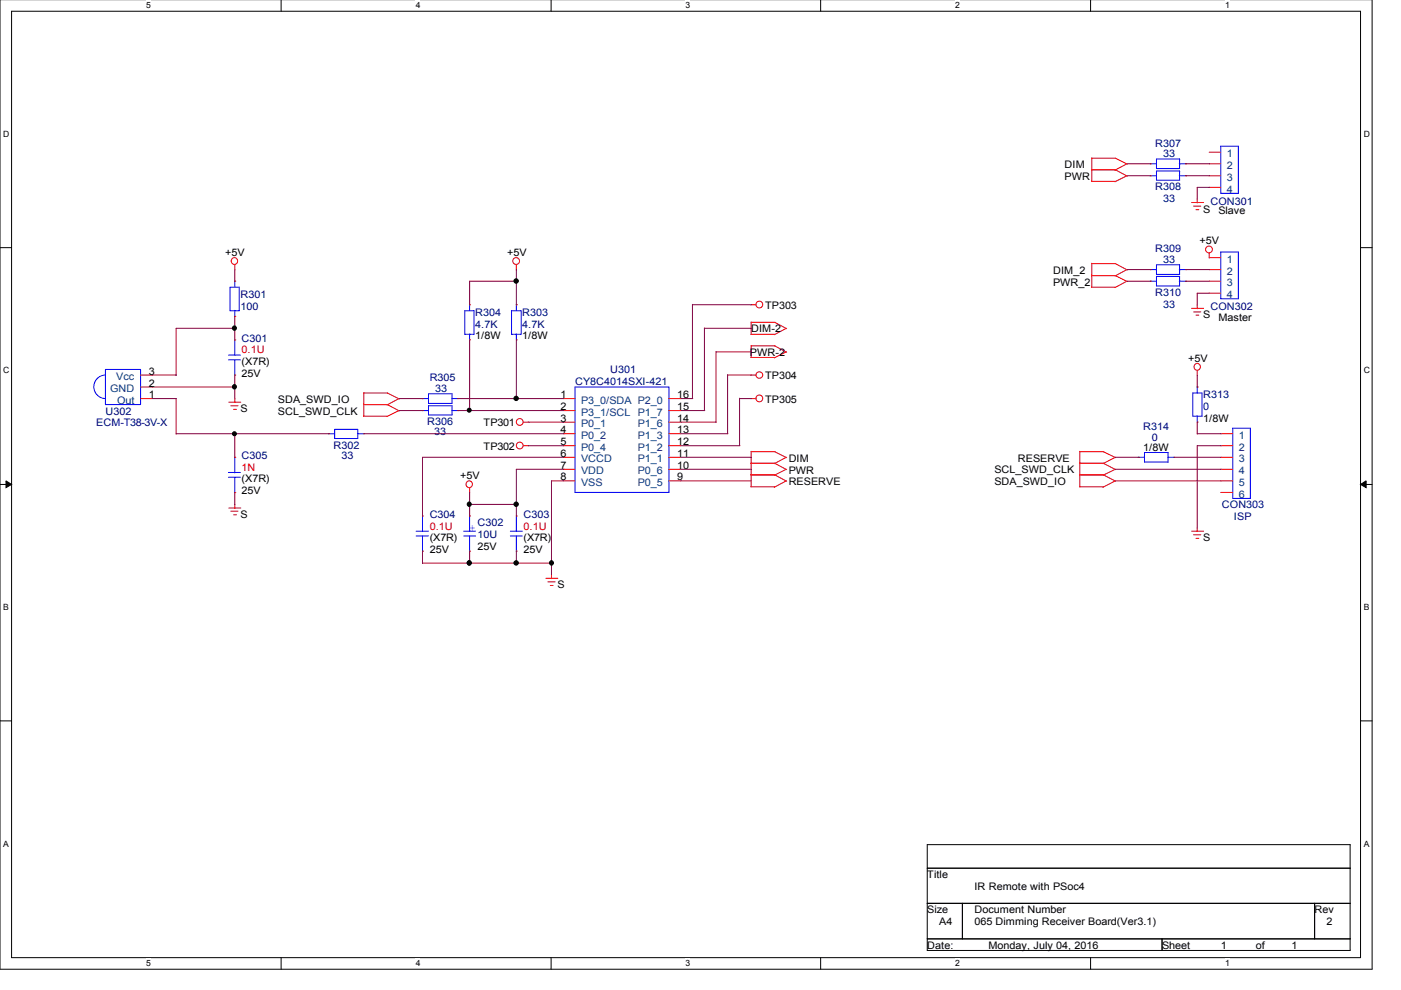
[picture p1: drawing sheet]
<svg xmlns="http://www.w3.org/2000/svg" width="297mm" height="210mm" viewBox="0 0 297 210" stroke-linecap="round" stroke-linejoin="round" font-family="sans-serif">
<path d="M0 -.1v205.6h290.9v-205.6M2.5 2.4h286v200.6h-286z" fill="none" stroke="#000" stroke-width=".21"/>
<g fill="#fff">
<path d="M31 .2h.9v1.9h-.9z"/>
<path d="M31 203.3h.9v1.9h-.9z"/>
</g>
<path d="M59.6 0v2.4M59.6 203v2.5" fill="none" stroke="#000" stroke-width=".21"/>
<g fill="#fff">
<path d="M88.1 .2h1v1.9h-1z"/>
<path d="M88.1 203.3h1v1.9h-1z"/>
</g>
<path d="M116.8 0v2.4M116.8 203v2.5" fill="none" stroke="#000" stroke-width=".21"/>
<g fill="#fff">
<path d="M145.4 .2h.9v1.9h-.9z"/>
<path d="M145.4 203.3h.9v1.9h-.9z"/>
</g>
<path d="M174 0v2.4M174 203v2.5" fill="none" stroke="#000" stroke-width=".21"/>
<g fill="#fff">
<path d="M202.5 .2h1v1.9h-1z"/>
<path d="M202.5 203.3h1v1.9h-1z"/>
</g>
<path d="M231.2 0v2.4M231.2 203v2.5" fill="none" stroke="#000" stroke-width=".21"/>
<g fill="#fff">
<path d="M259.8 .2h.9v1.9h-.9z"/>
<path d="M259.8 203.3h.9v1.9h-.9z"/>
<path d="M.7 27.4h1.2v2h-1.2z"/>
<path d="M289.1 27.4h1.2v2h-1.2z"/>
<path d="M.7 77.6h1.2v1.9h-1.2z"/>
<path d="M289.1 77.6h1.2v1.9h-1.2z"/>
</g>
<path d="M0 52.5h2.5M288.5 52.5h2.4" fill="none" stroke="#000" stroke-width=".21"/>
<g fill="#fff">
<path d="M.7 127.8h1.1v1.9h-1.1z"/>
<path d="M289.1 127.8h1.1v1.9h-1.1z"/>
</g>
<path d="M0 102.7h2.5M288.5 102.7h2.4" fill="none" stroke="#000" stroke-width=".21"/>
<path d="M1.3 102l1.2 .7-1.2 .7zM288.5 102.7l1.1-.7v1.4z" fill="#000" stroke="#000" stroke-width=".21"/>
<g fill="#fff">
<path d="M.7 177.9h1v1.9h-1z"/>
<path d="M289.1 177.9h1.1v1.9h-1.1z"/>
</g>
<path d="M0 152.8h2.5M288.5 152.8h2.4M196.6 179.1h89.7v22.4h-89.7zM196.6 184.1h89.7M196.6 191.5h89.7M196.6 199.1h89.7M204 191.5v7.6M246.4 199.1v2.4M278.7 191.5v7.6" fill="none" stroke="#000" stroke-width=".21"/>
<g fill="none" stroke="#f00" stroke-width=".21">
<path d="M231.4 36h5.2M231.4 38.5h5.1M231.5 33.5h5.1M231.5 33.5v5M236.5 33.5l2.5 1.3M236.5 36l2.5 1.4M238.9 34.7l-2.5 1.4M238.9 37.3l-2.5 1.2M243.9 34.7h.1M243.9 37.3h.1M251.4 34.7h.1M251.4 37.3h.1"/>
<path d="M256.4 32.3h2.4M256.4 34.7h2.4M256.4 37.3h2.4M256.4 39.7h2.4M49.8 59.6h.1M49.8 56.1v1.1M109.5 56.1v1.1M231.4 58.4h5.2M231.5 55.8v5.1M231.5 55.9h5.1M236.5 55.9l2.5 1.3M236.5 58.4l2.5 1.3"/>
<path d="M238.9 57.2l-2.5 1.3M238.9 59.6l-2.5 1.4M243.9 57.2h.1M243.9 59.6h.1M251.4 57.2h.1M251.4 59.6h.1M252.6 42.9h2.6M253.1 43.7h1.5M253.6 44.5h.6M253.8 42.2v.8M256.4 53.7v1M256.4 54.6h2.4"/>
<path d="M256.4 57.2h2.4M256.4 59.6h2.4M29.8 79.5h2.5M49.8 67.1h.1M49.8 72.1h.1M49.8 79.5h.1M99.6 72.1h.1M99.6 64.6h.1M109.5 72.1h.1M109.5 64.6h.1M159.2 79.5h1.1M159.2 64.6h1.1"/>
<path d="M159.2 75.8h5.1M159.2 70.9h5.1M159.3 73.3h5M159.3 68.3v2.6M159.3 73.3v2.5M159.3 68.3h5M164.3 73.3l2.5 1.4M164.3 68.3l2.5 1.4M166.7 74.6l-2.5 1.3M166.7 69.6l-2.5 1.4M231.4 60.9h5.1M252.6 65.4h2.6"/>
<path d="M253.1 66.1h1.5M253.6 66.8h.6M253.8 64.6v.9M253.8 78.6v1M256.4 62.2h2.4M29.8 84.5h2.5M29.8 82.1h2.5M48.5 85.3h2.6M48.9 86h1.6M49.5 86.8h.6M49.8 97h.1M49.8 84.5v.9"/>
<path d="M69.7 92h.1M77 85.8h5.2M77 88.2h5.1M77.1 92h.1M77.1 83.3h5.1M77.1 83.2v5M82.1 83.3l2.6 1.3M82.1 85.8l2.6 1.3M84.6 84.5l-2.6 1.4M84.6 87.1l-2.6 1.2M89.6 84.5h.1M89.6 87.1h.1"/>
<path d="M97 84.5h.1M97 87.1h.1M111 89.5h1.1M111 94.5h1.1M119.5 84.5h2.4M119.5 89.5h2.4M119.5 94.5h2.4M119.5 92h2.4M119.5 97h2.4M119.5 99.5h2.4M119.5 87.1h2.4M141.8 84.5h2.6"/>
<path d="M141.8 89.5h2.6M141.8 94.5h2.6M141.8 92h2.6M141.8 97h2.6M141.8 99.5h2.6M141.8 87.1h2.6M159.2 84.5h1.1M159.2 98.2h5.1M159.3 95.7v7.5M159.3 95.8h5M164.3 95.8l2.5 1.2M164.3 98.2l2.5 1.4"/>
<path d="M166.7 97l-2.5 1.3M166.7 99.5l-2.5 1.3M228.9 98.2h5.1M228.9 95.8h5.1M228.9 95.7v7.5M233.9 95.8l2.7 1.2M233.9 98.2l2.7 1.4M236.5 97l-2.7 1.3M236.5 99.5l-2.7 1.3M241.4 97h.1M248.9 97h.1M253.8 89.5h.1"/>
<path d="M253.8 82.1h.1M258.8 94.5h2.6M258.8 92h2.6M258.8 97h2.6M258.8 99.5h2.6M48.5 107.7h2.6M48.9 108.4h1.6M49.5 109.1h.6M49.8 104.4h.1M49.8 106.9v.9M89.6 109.4h.1M89.6 116.9h.1"/>
<path d="M99.6 109.4h.1M99.6 116.9h.1M99.6 103.5v1M109.5 109.4h.1M109.5 116.9h.1M119.5 102h2.4M141.8 102h2.6M159.2 100.7h5.1M159.2 103.2h5.1M164.3 100.7l2.5 1.3M166.7 102l-2.5 1.3M228.9 100.7h5.1"/>
<path d="M228.9 103.2h5M233.9 100.7l2.7 1.3M236.5 102l-2.7 1.3M252.6 112.6h2.6M253.1 113.4h1.5M253.6 114.1h.6M253.8 111.9v.8M258.8 102h2.6M258.8 104.4h2.6M115.7 122.6h2.6M116.2 123.4h1.5M116.7 124.1h.6"/>
<path d="M116.9 121.8v.9"/>
<circle cx="49.7" cy="55.3" r=".7"/>
<circle cx="109.4" cy="55.3" r=".72"/>
<circle cx="256.3" cy="52.9" r=".72"/>
<circle cx="161" cy="64.6" r=".72"/>
<circle cx="161" cy="79.5" r=".7"/>
<circle cx="253.8" cy="77.8" r=".7"/>
<circle cx="110.2" cy="89.5" r=".72"/>
<circle cx="110.2" cy="94.5" r=".72"/>
<circle cx="161" cy="84.5" r=".72"/>
<circle cx="99.5" cy="102.7" r=".7"/>
</g>
<g fill="none" stroke="#00f" stroke-width=".21">
<path d="M243.8 34.7h1.4M243.8 37.3h1.4M245.2 33.7h4.9v2h-4.9zM245.2 36.3h4.9v1.9h-4.9zM250 34.7h1.4M250 37.3h1.4M258.8 31h3.8v10h-3.8zM49.8 59.5v1.4M243.8 57.2h1.4M243.8 59.6h1.4M245.2 56.1h4.9v2.1h-4.9zM245.2 58.6h4.9v2h-4.9z"/>
<path d="M250 57.2h1.4M250 59.6h1.4M258.8 53.4h3.8v9.9h-3.8zM22.4 79.5a2.5 2.5 0 0 0-2.5 2.5 2.5 2.5 0 0 0 2.5 2.5M22.4 78.3h7.4v7.5h-7.4zM48.4 75.3h2.6M48.4 76.3h2.6M48.8 60.9h1.9v5h-1.9zM49.8 65.8v1.3M49.8 72.1v3.3M49.8 76.3v3.3M98.6 65.9h1.9v5h-1.9z"/>
<path d="M99.6 64.5v1.4M99.6 70.8v1.3M108.5 65.9h2v5h-2zM109.5 64.5v1.4M109.5 70.8v1.3M49.8 97v3.3M69.6 92h1.4M71 91h4.9v2h-4.9zM75.8 92h1.3M89.5 84.5h1.3M89.5 87.1h1.3M90.8 83.5h5v2h-5z"/>
<path d="M90.8 86h5v2h-5zM95.8 84.5h1.2M95.8 87.1h1.2M121.9 82.1h19.9v22.3h-19.9zM241.3 97h1.4M242.7 95.9h4.9v2.1h-4.9zM247.6 97h1.3M252.9 83.3h1.9v4.9h-1.9zM253.8 82v1.3M253.8 88.2v1.3M261.4 90.8h3.7v14.9h-3.7zM48.4 100.2h2.6"/>
<path d="M48.4 101.2h2.6M49.8 101.2v3.3M88.2 113.6h2.6M88.2 112.6h2.6M89.6 109.4v3.3M89.6 113.6v3.3M98.3 113.6h2.5M98.3 112.6h2.5M99.6 109.3v3.3M99.6 113.6v3.3M108.2 113.6h2.5M108.2 112.6h2.5"/>
<path d="M109.5 109.4v3.3M109.5 113.6v3.3"/>
</g>
<g fill="none" stroke="#800040" stroke-width=".21">
<path d="M238.9 34.7h5.1M238.9 37.3h5.1M251.4 34.7h5.1M251.4 37.3h5.1M256.5 39.7h-2.7v2.6M49.8 57.2v2.5M109.5 57.2v7.5M109.6 59.6h-10v5.1M238.9 59.6h5.1M238.9 57.2h5.1M251.4 59.6h5.1M251.4 57.2h5.1"/>
<path d="M32.3 79.5h5.1M49.8 67.1v5.1M49.8 79.5v5.1M49.9 69.6h-12.6v10M99.6 72.1v15M109.5 72.1v12.5M146.8 64.5v20M146.8 64.6h12.5M149.4 69.5v17.6M149.4 69.6h9.9M151.8 74.6h7.5M151.8 74.5v15"/>
<path d="M154.3 79.4v12.6M154.3 79.5h5M253.8 79.5v2.6M256.5 62.2h-2.7v2.5M32.3 82.1h17.6M32.3 84.5h5.1M37.3 92h32.5M37.3 84.5v7.5M49.8 92v5M77.1 92h42.4M84.6 84.5h5.1M84.6 87.1h5.1"/>
<path d="M97 84.5h22.5M97 87.1h22.5M112 89.5h7.5M112 94.5h7.5M119.5 97h-29.9v12.5M119.5 99.5h-10v10M144.4 97h14.9M144.4 84.5h2.5M144.4 87.1h5M144.4 89.5h7.5M144.4 94.5h12.5M144.4 92h9.9"/>
<path d="M144.4 99.5h14.9M156.8 84.5h2.5M156.8 84.4v10.1M236.5 97h5M236.5 99.5h22.4M248.9 97h10M253.8 89.5v2.5M253.8 92h5.1M258.9 94.5h-5.1v17.5M49.8 104.4v2.6M89.6 116.9v2.6M89.6 119.4h27.4"/>
<path d="M99.6 104.4v5.1M99.6 116.9v2.6M99.6 106.9h10M109.5 116.9v2.6M119.5 102h-2.6v19.9M144.4 102h14.9M236.5 102h22.4"/>
</g>
<g fill="#000" stroke="#000" stroke-width=".21">
<circle cx="109.4" cy="59.6" r=".47"/>
<circle cx="49.7" cy="69.6" r=".45"/>
<circle cx="49.7" cy="82" r=".45"/>
<circle cx="49.7" cy="92" r=".42"/>
<circle cx="99.5" cy="87" r=".42"/>
<circle cx="109.4" cy="84.5" r=".47"/>
<circle cx="99.5" cy="119.4" r=".45"/>
<circle cx="99.5" cy="106.9" r=".45"/>
<circle cx="109.4" cy="119.4" r=".47"/>
<circle cx="109.4" cy="106.9" r=".47"/>
<circle cx="116.9" cy="119.4" r=".45"/>
</g>
<g font-size="2.2">
<text x="225.7" y="35.7">DIM</text>
<text x="225.7" y="38.1">PWR</text>
<text x="255.1" y="45.1">S</text>
<text x="258.3" y="45.3">Slave</text>
<text x="254.3" y="51.8">+5V</text>
<text x="47.8" y="54.3">+5V</text>
<text x="107.5" y="54.3">+5V</text>
<text x="223.3" y="58">DIM_2</text>
<text x="162.2" y="65.5">TP303</text>
<text x="223.3" y="60.6">PWR_2</text>
<text x="100.8" y="72">1/8W</text>
<text x="110.7" y="72">1/8W</text>
<text x="159.3" y="70.5">DIM-2</text>
<text x="255.1" y="67.5">S</text>
<text x="258.3" y="68">Master</text>
<text x="51.2" y="77.4">(X7R)</text>
<text x="159" y="75.5">PWR-2</text>
<text x="251.9" y="76.7">+5V</text>
<text x="31.6" y="82">2</text>
<text x="31.6" y="79.4">3</text>
<text x="51.2" y="79.9">25V</text>
<text x="162.2" y="80.4">TP304</text>
<text x="31.6" y="84.4">1</text>
<text x="51" y="87.4">S</text>
<text x="58.9" y="85.4">SDA_SWD_IO</text>
<text x="58.9" y="87.9">SCL_SWD_CLK</text>
<text x="118.9" y="84.4">1</text>
<text x="118.9" y="87">2</text>
<text x="118.9" y="89.4">3</text>
<text x="143.6" y="89.4">14</text>
<text x="143.6" y="87">15</text>
<text x="143.6" y="84.4">16</text>
<text x="162.2" y="85.4">TP305</text>
<text x="255.1" y="89.4">1/8W</text>
<text x="102.5" y="90.4">TP301</text>
<text x="102.5" y="95.3">TP302</text>
<text x="118.9" y="91.9">4</text>
<text x="118.9" y="94.4">5</text>
<text x="143.6" y="94.4">12</text>
<text x="143.6" y="91.9">13</text>
<text x="242.4" y="95.6">1/8W</text>
<text x="97.5" y="101.6">+5V</text>
<text x="118.9" y="96.9">6</text>
<text x="118.9" y="99.4">7</text>
<text x="118.9" y="101.9">8</text>
<text x="143.6" y="101.9">9</text>
<text x="143.6" y="99.4">10</text>
<text x="143.6" y="96.9">11</text>
<text x="167.2" y="97.9">DIM</text>
<text x="167.2" y="100.6">PWR</text>
<text x="210.8" y="100.3">SCL_SWD_CLK</text>
<text x="215.8" y="97.9">RESERVE</text>
<text x="51.2" y="102.3">(X7R)</text>
<text x="51.2" y="104.8">25V</text>
<text x="167.2" y="102.8">RESERVE</text>
<text x="210.8" y="102.8">SDA_SWD_IO</text>
<text x="51" y="109.8">S</text>
<text x="91.1" y="114.7">(X7R)</text>
<text x="91.1" y="117.3">25V</text>
<text x="101.3" y="116.5">25V</text>
<text x="111" y="114.7">(X7R)</text>
<text x="111" y="117.3">25V</text>
<text x="255.1" y="114.7">S</text>
<text x="118.2" y="124.7">S</text>
<text x="196.6" y="186.2">Title</text>
<text x="206.6" y="188.7">IR Remote with PSoc4</text>
<text x="196.6" y="193.6">Size</text>
<text x="199.1" y="196.2">A4</text>
<text x="206.6" y="196.2">065 Dimming Receiver Board(Ver3.1)</text>
<text x="206.6" y="193.6">Document Number</text>
<text x="278.7" y="193.6">Rev</text>
<text x="281.3" y="196.2">2</text>
<text x="196.6" y="201.2">Date:</text>
<text x="209.5" y="201.2">Monday, July 04, 2016</text>
<text x="246.4" y="201.2">Sheet</text>
<text x="258.8" y="201.2">1</text>
<text x="266.3" y="201.2">of</text>
<text x="273.8" y="201.2">1</text>
</g>
<g font-size="2.2" fill="#000080">
<text x="244.9" y="31.2">R307</text>
<text x="246.6" y="33.4">33</text>
<text x="244.9" y="40.3">R308</text>
<text x="246.6" y="42.9">33</text>
<text x="256.6" y="43.4">CON301</text>
<text x="244.9" y="53.5">R309</text>
<text x="246.6" y="55.8">33</text>
<text x="51" y="63.3">R301</text>
<text x="51" y="65.7">100</text>
<text x="244.9" y="62.8">R310</text>
<text x="246.6" y="65.2">33</text>
<text x="256.6" y="65.7">CON302</text>
<text x="100.8" y="67">R304</text>
<text x="100.8" y="69.4">4.7K</text>
<text x="110.7" y="67">R303</text>
<text x="110.7" y="69.4">4.7K</text>
<text x="51.2" y="72.5">C301</text>
<text x="91.1" y="80.7">R305</text>
<text x="92.3" y="83.2">33</text>
<text x="121.9" y="81.6">CY8C4014SXI-421</text>
<text x="129.4" y="79.2">U301</text>
<text x="22.4" y="87.9">U302</text>
<text x="255.1" y="84.4">R313</text>
<text x="255.1" y="86.9">0</text>
<text x="20.4" y="90.4">ECM-T38-3V-X</text>
<text x="70.7" y="95.1">R302</text>
<text x="90.6" y="90.1">R306</text>
<text x="92" y="92.1">33</text>
<text x="242.4" y="91.1">R314</text>
<text x="244.2" y="93.4">0</text>
<text x="51.2" y="97.4">C305</text>
<text x="72.4" y="97.4">33</text>
<text x="259.1" y="107.8">CON303</text>
<text x="91.1" y="109.8">C304</text>
<text x="101.3" y="111.5">C302</text>
<text x="111" y="109.8">C303</text>
<text x="261.6" y="110.3">ISP</text>
<text x="101.3" y="114.1">10U</text>
</g>
<g font-size="2.2" fill="#004080">
<text x="260.1" y="33.4">1</text>
<text x="260.1" y="35.8">2</text>
<text x="260.1" y="38.4">3</text>
<text x="260.1" y="40.8">4</text>
<text x="260.1" y="55.7">1</text>
<text x="260.1" y="58.3">2</text>
<text x="260.1" y="60.7">3</text>
<text x="260.1" y="63.3">4</text>
<text x="23.4" y="83.2">GND</text>
<text x="24.6" y="80.6">Vcc</text>
<text x="24.8" y="85.6">Out</text>
<text x="123.2" y="85.6">P3_0/SDA P2_0</text>
<text x="123.2" y="88.2">P3_1/SCL P1_7</text>
<text x="123.2" y="90.6">P0_1</text>
<text x="123.2" y="93.1">P0_2</text>
<text x="123.2" y="95.6">P0_4</text>
<text x="135.2" y="95.6">P1_2</text>
<text x="135.2" y="93.1">P1_3</text>
<text x="135.2" y="90.6">P1_6</text>
<text x="262.6" y="93.1">1</text>
<text x="262.6" y="95.6">2</text>
<text x="123.2" y="98.1">VCCD</text>
<text x="123.2" y="100.6">VDD</text>
<text x="135.2" y="100.6">P0_6</text>
<text x="135.2" y="98.1">P1_1</text>
<text x="262.6" y="98.1">3</text>
<text x="262.6" y="100.6">4</text>
<text x="123.2" y="103.1">VSS</text>
<text x="135.2" y="103.1">P0_5</text>
<text x="262.6" y="103.1">5</text>
<text x="262.6" y="105.5">6</text>
</g>
<g font-size="2.2" fill="#f00">
<text x="51.2" y="74.9">0.1U</text>
<text x="51.2" y="99.8">1N</text>
<text x="91.1" y="112.3">0.1U</text>
<text x="111" y="112.3">0.1U</text>
</g>
<text font-size="2.2" fill="#00f" x="99.6" y="112.5">+</text>
<g font-size="1.8">
<text x="31" y="1.8">5</text>
<text x="88.1" y="1.8">4</text>
<text x="145.4" y="1.8">3</text>
<text x="202.5" y="1.8">2</text>
<text x="259.8" y="1.8">1</text>
<text x=".7" y="29.1">D</text>
<text x="289.1" y="29.1">D</text>
<text x=".7" y="79.2">C</text>
<text x="289.1" y="79.2">C</text>
<text x=".7" y="129.4">B</text>
<text x="289.1" y="129.4">B</text>
<text x=".7" y="179.5">A</text>
<text x="289.1" y="179.5">A</text>
<text x="31" y="204.9">5</text>
<text x="88.1" y="204.9">4</text>
<text x="145.4" y="204.9">3</text>
<text x="202.5" y="204.9">2</text>
<text x="259.8" y="204.9">1</text>
</g>
</svg>
